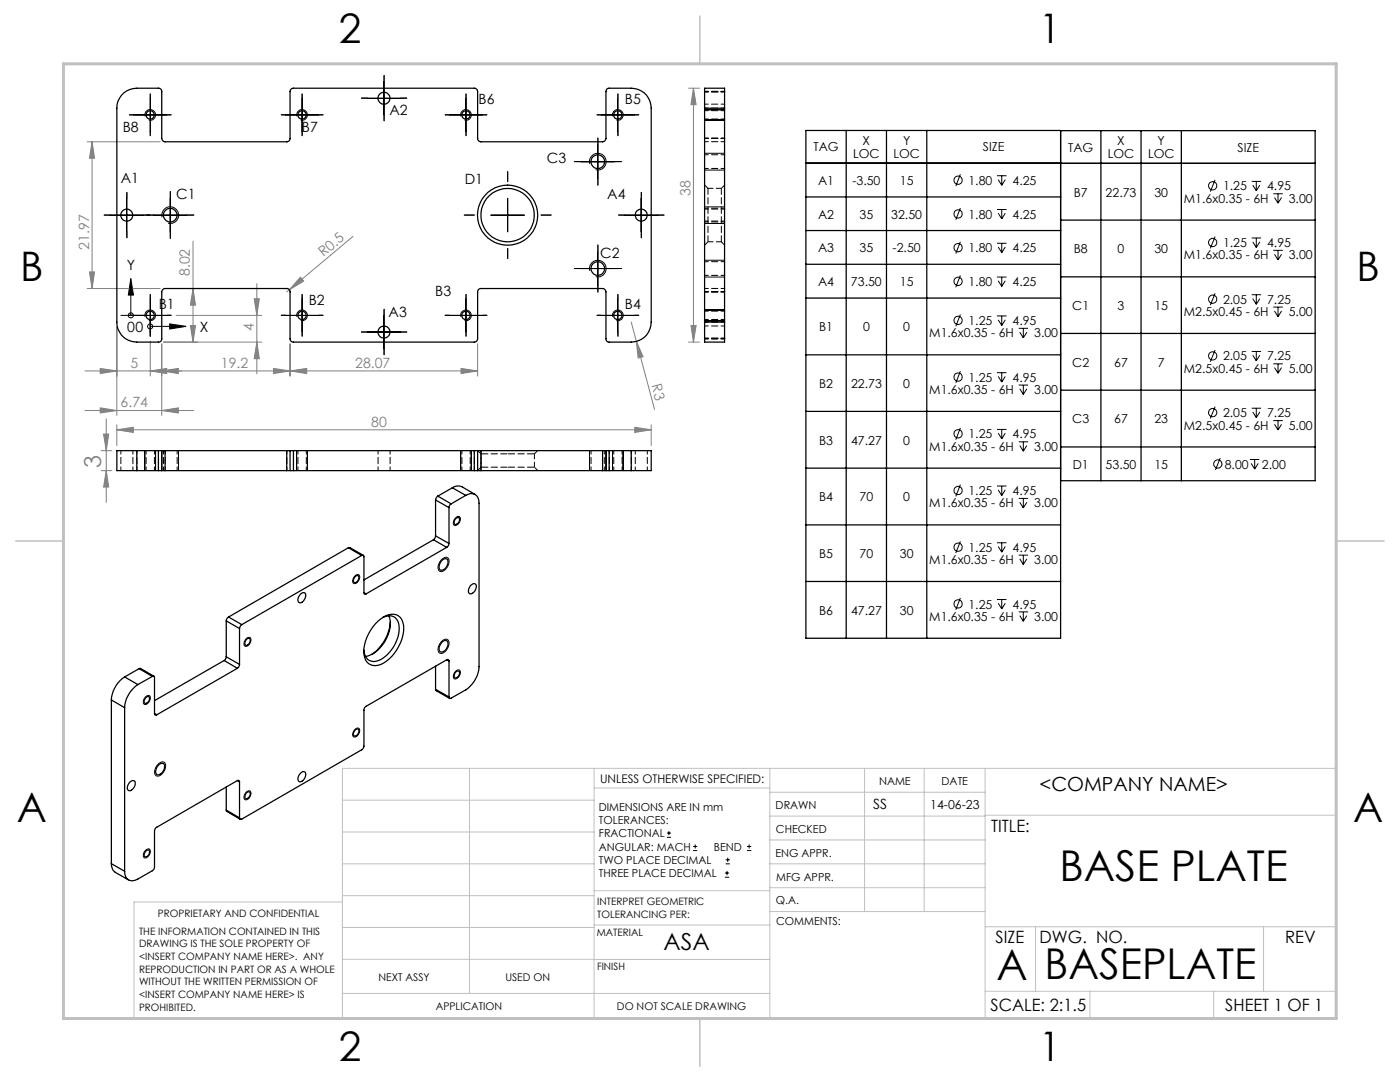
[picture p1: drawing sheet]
<svg xmlns="http://www.w3.org/2000/svg" width="279mm" height="216mm" viewBox="0 0 279 216" stroke-linecap="round" stroke-linejoin="round" font-family="sans-serif">
<g fill="none" stroke="#000" stroke-width=".2">
<path d="M30 19.6v6.7M60.3 19.6v6.7M73.3 19.6h6.7M76.6 16.3v6.6M93 19.6v6.7M123.3 19.6v6.7M25.3 39.6v6.6M26.6 22.9h6.7M28.9 23.2a1.06 1.06 0 0 1 .9-1.3 1.06 1.06 0 0 1 1.2 1.1 1.06 1.06 0 0 1-1.3 1M34 39.6v6.6M56.9 22.9h6.7M59.3 23.2a1.05 1.05 0 0 1 .9-1.3 1.05 1.05 0 0 1 1.1 1.1 1.05 1.05 0 0 1-1.3 1"/>
<path d="M89.7 22.9h6.6M92 23.2a1.05 1.05 0 0 1 .9-1.3 1.05 1.05 0 0 1 1.1 1.1 1.05 1.05 0 0 1-1.3 1M101.3 39.6v6.6M116 32.3h6.6M117.7 32.7a1.67 1.67 0 0 1 1.4-2.1 1.67 1.67 0 0 1 1.9 1.8 1.67 1.67 0 0 1-2.1 1.5M119.3 28.9v6.7M120 22.9h6.6M122.3 23.2a1.07 1.07 0 0 1 .9-1.3 1.07 1.07 0 0 1 1.2 1.1 1.07 1.07 0 0 1-1.4 1M128 39.6v6.6M140.6 24h4M140.6 21.9h4M140.6 33.9h4"/>
<path d="M140.6 30.6h4M191.7 34.8l-1 2.3M199 35.1h1.9M199.2 35.8l.7 1.2M199.9 35.1v1.9M200.6 35.8l-.7 1.2M242.5 35.9l-1 2.3M249.8 36.2h1.9M250 36.9l.7 1.2M250.7 36.2v1.9M251.4 36.9l-.7 1.2M254.1 38.7h1.9"/>
<path d="M254.4 39.4l.7 1.1M255.1 38.7v1.8M255.8 39.4l-.7 1.1M22 42.9h6.6M26.1 58.9v4M26.1 55.6l.5 3.3h-1zM30 59.6v7.5M30.6 42.9h6.7M32.3 43.4a1.66 1.66 0 0 1 1.5-2.1 1.66 1.66 0 0 1 1.8 1.8 1.66 1.66 0 0 1-2.1 1.5M60.3 59.6v6.7M93 59.6v6.7M98 42.9h6.6"/>
<path d="M116 53.6h6.6M117.7 54a1.67 1.67 0 0 1 1.4-2.1 1.67 1.67 0 0 1 1.9 1.8 1.67 1.67 0 0 1-2.1 1.5M119.3 50.3v6.6M123.3 59.6v6.7M124.6 42.9h6.7M140.6 55.3h4M140.6 51.9h4M140.6 44.6h4M140.6 41.3h4M191.7 41.5l-1 2.4M191.7 48.2l-1 2.4M191.7 55l-1 2.3"/>
<path d="M199 41.8h1.9M199 48.5h1.9M199 55.3h1.9M199.2 42.5l.7 1.2M199.2 49.3l.7 1.1M199.2 56l.7 1.2M199.9 41.8v1.9M199.9 48.5v1.9M199.9 55.3v1.9M200.6 42.5l-.7 1.2M200.6 49.3l-.7 1.1M200.6 56l-.7 1.2"/>
<path d="M242.5 47.2l-1 2.4M242.5 58.5l-1 2.4M249.8 47.5h1.9M249.8 58.8h1.9M250 48.3l.7 1.1M250 59.6l.7 1.1M250.7 47.5v1.9M250.7 58.8v1.9M251.4 48.3l-.7 1.1M251.4 59.6l-.7 1.1M254.1 50h1.9M254.4 50.7l.7 1.2"/>
<path d="M255.1 50v1.9M255.8 50.7l-.7 1.2M28.9 63.2a1.06 1.06 0 0 1 .9-1.3 1.06 1.06 0 0 1 1.2 1.1 1.06 1.06 0 0 1-1.3 1M30 65.1h3.9M33.3 62.9h-9.2M33.9 64.6l3.2 .5-3.2 .6zM56.9 62.9h6.7M59.3 63.2a1.05 1.05 0 0 1 .9-1.3 1.05 1.05 0 0 1 1.1 1.1 1.05 1.05 0 0 1-1.3 1M73.3 66.3h6.7M76.6 62.9v6.7M89.7 62.9h6.6M92 63.2a1.05 1.05 0 0 1 .9-1.3 1.05 1.05 0 0 1 1.1 1.1 1.05 1.05 0 0 1-1.3 1"/>
<path d="M120 62.9h6.6M122.3 63.2a1.07 1.07 0 0 1 .9-1.3 1.07 1.07 0 0 1 1.2 1.1 1.07 1.07 0 0 1-1.4 1M140.6 64h4M140.6 61.9h4M191.7 62.8l-1 2.3M191.7 74.1l-1 2.3M199 63h1.9M199 74.4h1.9M199.2 63.8l.7 1.1M199.2 75.1l.7 1.1M199.9 63v1.9M199.9 74.4v1.8"/>
<path d="M200.6 63.8l-.7 1.1M200.6 75.1l-.7 1.1M203.3 65.5h1.9M203.3 76.8h1.9M203.5 66.3l.7 1.1M203.5 77.6l.7 1.1M204.2 65.5v1.9M204.2 76.8v1.9M204.9 66.3l-.7 1.1M204.9 77.6l-.7 1.1M242.5 69.8l-1 2.4M249.8 70.1h1.9"/>
<path d="M250 70.9l.7 1.1M250.7 70.1v1.9M251.4 70.9l-.7 1.1M254.1 61.3h1.9M254.1 72.6h1.9M254.4 62.1l.7 1.1M254.4 73.3l.7 1.2M255.1 61.3v1.9M255.1 72.6v1.9M255.8 62.1l-.7 1.1M255.8 73.3l-.7 1.2M28.9 89.9v4"/>
<path d="M31 89.9v4M32.3 89.9v4M35.6 89.9v4M59.2 89.9v4M61.3 89.9v4M91.9 89.9v4M94.1 89.9v4M117.7 89.9v4M121 89.9v4M122.2 89.9v4M124.4 89.9v4M191.7 85.4l-1 2.3"/>
<path d="M191.7 96.7l-1 2.4M199 85.7h1.9M199 97h1.9M199.2 86.4l.7 1.2M199.2 97.8l.7 1.1M199.9 85.7v1.9M199.9 97v1.9M200.6 86.4l-.7 1.2M200.6 97.8l-.7 1.1M203.3 88.2h1.9M203.3 99.4h1.9M203.5 88.9l.7 1.1"/>
<path d="M204.2 88.2v1.8M204.2 99.4v2M204.9 88.9l-.7 1.1M242.5 81.1l-1 2.4M243.5 91.4l-.9 2.4M249.4 91.7h1.9M249.7 92.5l.7 1.1M249.8 81.5h1.9M250 82.2l.7 1.1M250.4 91.7v1.9M250.7 81.5v1.8M251.1 92.5l-.7 1.1"/>
<path d="M251.4 82.2l-.7 1.1M254.1 83.9h1.9M254.4 84.7l.7 1.1M255.1 83.9v1.9M255.8 84.7l-.7 1.1M70.7 115.1l.1-.1a.57 .57 0 0 1 .9-.2 .57 .57 0 0 1 0 .8l-.3 .5a.57 .57 0 0 1-.9 .2 .57 .57 0 0 1 0-.8zM88.2 111.6l.1-.1a.75 .75 0 0 1 1-.2 .75 .75 0 0 1 .3 1 1.77 1.77 0 0 1-1.9 1.7 1.57 1.57 0 0 1 .3-2.2zM90.9 103.4a.55 .55 0 0 1 .8-.3 .55 .55 0 0 1 .1 .8l-.3 .6a.55 .55 0 0 1-.8 .3 .55 .55 0 0 1-.2-.8zM191.7 108l-1 2.3M191.7 119.3l-1 2.4M199 108.3h1.9M199 119.6h1.9"/>
<path d="M199.2 109l.7 1.2M199.9 108.3v1.9M199.9 119.6v1.9M200.6 109l-.7 1.2M203.3 110.8h1.9M203.5 100.2l.7 1.2M203.5 111.5l.7 1.1M204.2 110.8v1.8M204.9 100.2l-.7 1.2M204.9 111.5l-.7 1.1M29 139.1a.55 .55 0 0 1 .8-.3 .55 .55 0 0 1 .2 .8l-.4 .6a.55 .55 0 0 1-.8 .3 .55 .55 0 0 1-.2-.8zM49 127.6l.1-.1a.57 .57 0 0 1 .9-.2 .57 .57 0 0 1 0 .9l-.3 .5a.58 .58 0 0 1-.9 .2 .58 .58 0 0 1 0-.9z"/>
<path d="M88.1 128l.2-.2a.75 .75 0 0 1 1-.2 .75 .75 0 0 1 .3 1 1.77 1.77 0 0 1-1.9 1.7 1.57 1.57 0 0 1 .3-2.1zM90.9 134a.56 .56 0 0 1 .8-.3 .56 .56 0 0 1 .1 .8l-.3 .6a.55 .55 0 0 1-.8 .4 .55 .55 0 0 1-.2-.9zM199.2 120.4l.7 1.1M200.6 120.4l-.7 1.1M203.3 122.1h1.9M203.5 122.8l.7 1.2M204.2 122.1v1.9M204.9 122.8l-.7 1.2M31.6 152.4l.1-.1a.75 .75 0 0 1 1-.2 .75 .75 0 0 1 .3 1 1.77 1.77 0 0 1-1.8 1.7 1.73 1.73 0 0 1 .4-2.4zM49 158.2l.1-.1a.54 .54 0 0 1 .8-.3 .54 .54 0 0 1 .1 .8l-.3 .7a.58 .58 0 0 1-.9 .2 .58 .58 0 0 1 0-.9zM70.9 145.5a.53 .53 0 0 1 .7-.1 .53 .53 0 0 1 .1 .8l-.3 .6a.57 .57 0 0 1-.9 .2 .57 .57 0 0 1 0-.9zM29 169.7a.55 .55 0 0 1 .8-.3 .55 .55 0 0 1 .2 .9l-.4 .6a.55 .55 0 0 1-.8 .3 .55 .55 0 0 1-.2-.9z"/>
<path d="M133.1 167.1h.8M133.1 166.2h.8M133.5 165.8v.9M138.3 169.7h.8M138.3 168.9h.8M138.7 168.5v.8M144.7 175h.8M144.7 174.2h.8M144.8 172.4h.9M144.8 171.6h.9M145.1 173.8v.8M145.2 171.1v.9"/>
<path d="M149.1 169.7h.8M149.1 168.9h.8M149.5 168.5v.8"/>
<circle cx="191.2" cy="36" r=".82"/>
<circle cx="242" cy="37.1" r=".83"/>
<circle cx="191.2" cy="42.7" r=".83"/>
<circle cx="191.2" cy="49.4" r=".83"/>
<circle cx="191.2" cy="56.1" r=".82"/>
<circle cx="242" cy="59.7" r=".83"/>
<circle cx="242" cy="48.4" r=".82"/>
<circle cx="26.1" cy="62.9" r=".5"/>
<circle cx="30" cy="65.1" r=".5"/>
<circle cx="191.2" cy="75.2" r=".83"/>
<circle cx="191.2" cy="63.9" r=".83"/>
<circle cx="242" cy="71" r=".83"/>
<circle cx="191.2" cy="86.6" r=".83"/>
<circle cx="191.2" cy="97.9" r=".82"/>
<circle cx="242" cy="82.3" r=".83"/>
<circle cx="243.1" cy="92.6" r=".82"/>
<circle cx="191.2" cy="109.2" r=".83"/>
<circle cx="191.2" cy="120.5" r=".83"/>
</g>
<g fill="none" stroke="#808080" stroke-width=".2">
<path d="M137.4 17.6h2.2M138.4 17.6l.5 3.3h-1zM138.4 17.6v50.7M17.4 28.3h14.6M18.4 28.3l.5 3.3h-1zM18.4 28.3v29.3M17.4 57.6h14.6M17.9 54.3h1l-.5 3.3zM38.5 57.6l.5 3.3h-1zM38.5 48.1v20.2M50.7 59.6h1.1l-.5 3.3zM51.3 56.6v18"/>
<path d="M57.7 57.8l-.5 .4M59.9 55.3l.7 .8-2.9 1.7zM70.4 47.2l-12.7 10.6M17 74h78.3M20 73.5l3.3 .5-3.3 .5zM23.3 65.3v17.6M30 74l3.3-.5v1zM30 68.1v6.9M32.3 74l3.3-.5v1zM32.3 68.6v14.3M35.1 62.9h17.1M38 64.9h1l-.5 3.4z"/>
<path d="M51.3 68.3l.5 3.3h-1.1zM52.2 68.3h-19.6M54.6 73.5l3.3 .5-3.3 .5zM57.9 74l3.3-.5v1zM57.9 68.6v6.4M92 73.5l3.3 .5-3.3 .5zM95.3 68.6v6.4M126 64.3l1 3.8M127 68.1l1.3 3.1-.9 .2zM127 68.1l3.6 13.6M137.4 68.3h2.2M137.9 64.9h1l-.5 3.4z"/>
<path d="M17 81.9h21.6M20 81.4l3.3 .5-3.3 .5zM20.2 89.9h2.1M20.2 93.9h2.1M20.7 86.6h1l-.5 3.3zM21.2 93.9l.5 3.3h-1zM21.2 83.6v16.7M23.3 85.8l3.3-.5v1zM23.3 84.8v4.1M23.3 85.8h106.7M32.3 81.9l3.3-.5v1zM126.7 85.3l3.3 .5-3.3 .5z"/>
<path d="M130 84.8v4.1"/>
</g>
<g fill="none" stroke="#000" stroke-width=".25">
<path d="M160.8 26h50.9v101.4h-50.9zM160.8 32.6h101.7M160.8 39.3h50.9M168.9 26v101.4M176.9 26v101.4M185 26v101.4M211.7 26.1h50.8v69.8h-50.8M219.7 26.1v69.8M227.7 26.1v69.8M235.8 26.1v69.8M160.8 46h50.9M160.8 52.7h50.9"/>
<path d="M160.8 59.5h50.9M211.7 43.9h50.8M211.7 55.2h50.8M160.8 70.8h50.9M211.7 66.5h50.8M211.7 77.9h50.8M160.8 82.1h50.9M160.8 93.4h50.9M211.7 89.2h50.8M160.8 104.7h50.9M160.8 116h50.9"/>
</g>
<g fill="none" stroke="#c0c0c0" stroke-width=".2">
<path d="M68.3 159.7h50.3M93.7 153.3v44.9M118.6 153.3v49.9M118.6 157.2h35M153.6 153.3v49.9M153.6 158.1h43M172.5 153.3v28.6M184.4 153.3v28.6M196.6 153.3v49.9M68.3 180h-41.6v23.2h240v-49.9h-198.4v49.9M68.3 166h50.3M68.3 178.7h50.3"/>
<path d="M68.3 172.4h50.3M118.6 177.7h35M153.6 162.8h43M153.6 177.1h43M153.6 172.4h43M153.6 167.6h43M196.6 162.7h70.1M68.3 198.2h85.3M68.3 191.4l85.3 .1M68.3 185.1h50.3M118.6 184.6h35M153.6 181.9h43"/>
<path d="M196.6 184.9h70.1M196.6 197.8h70.1M206.7 184.9v12.9M217.5 197.8v5.4M242.2 197.8v5.4M252.2 184.9v12.9"/>
</g>
<path d="M139.7 3.2v9.5M3.1 107.9h9.6M266.7 107.9h9.5M139.7 203.2v9.6" fill="none" stroke="#c0c0c0" stroke-width=".3"/>
<path d="M12.7 12.7h254v190.5h-254z" fill="none" stroke="#c0c0c0" stroke-width=".6"/>
<g fill="none" stroke="#000" stroke-width=".2" stroke-dasharray="15.2 1.3 1.3 1.3">
<path d="M30 19.6v-.9M60.3 19.6v-.9M73.3 19.6h-1.2M76.7 16.2v-1.2M80 19.6h1.2M93 19.6v-.9M123.3 19.6v-.9M25.3 39.6v-1.2M26.7 22.9h-.9M30 26.2v.9M33.3 22.9h.9M34 39.6v-1.4"/>
<path d="M57 22.9h-.9M60.3 26.2v.9M63.6 22.9h.9M76.7 22.9v1.2M89.7 22.9h-.9M93 26.2v.9M96.3 22.9h.9M101.3 36.2v-2M116 32.2h-1.4M119.3 28.9v-1.4M119.3 35.6v1.3M120 22.9h-.8"/>
<path d="M122.7 32.2h1.3M123.3 26.2v.9M126.7 22.9h.8M128 39.6v-1.2M22 42.9h-1.2M25.3 46.2v1.2M28.7 42.9h1.2M30 59.6v-.9M30.7 42.9h-1.4M34 46.2v1.4M37.3 42.9h1.4M60.3 59.6v-.9"/>
<path d="M93 59.6v-.9M94.7 42.9h-2M101.3 49.6v2M108 42.9h2M116 53.6h-1.4M119.3 50.2v-1.3M119.3 56.9v1.4M122.7 53.6h1.3M123.3 59.6v-.9M124.7 42.9h-1.2M128 46.2v1.2M131.3 42.9h1.2"/>
<path d="M26.7 62.9h-.9M30 66.2v.9M33.3 62.9h.9M57 62.9h-.9M60.3 66.2v.9M63.6 62.9h.9M73.3 66.2h-1.2M76.7 62.9v-1.2M76.7 69.6v1.2M80 66.2h1.2M89.7 62.9h-.9M93 66.2v.9"/>
<path d="M96.3 62.9h.9M120 62.9h-.8M123.3 66.2v.9M126.7 62.9h.8"/>
</g>
<g fill="#808080">
<path d="M59.9 55.3l.7 .8-2.9 1.7z"/>
<path d="M127 68.1l1.3 3.1-.9 .2z"/>
<path d="M20 73.5l3.3 .5-3.3 .5zM30 74l3.3-.5v1zM20 81.4l3.3 .5-3.3 .5zM32.3 81.9l3.3-.5v1zM23.3 85.8l3.3-.5v1zM126.7 85.3l3.3 .5-3.3 .5z"/>
<path d="M51.3 68.3l.5 3.3h-1.1zM50.7 59.6h1.1l-.5 3.3z"/>
<path d="M18.4 28.3l.5 3.3h-1zM17.9 54.3h1l-.5 3.3zM38.5 57.6l.5 3.3h-1zM38 64.9h1l-.5 3.4z"/>
<path d="M138.4 17.6l.5 3.3h-1zM137.9 64.9h1l-.5 3.4z"/>
<path d="M32.3 74l3.3-.5v1zM54.6 73.5l3.3 .5-3.3 .5zM57.9 74l3.3-.5v1zM92 73.5l3.3 .5-3.3 .5z"/>
<path d="M20.7 86.6h1l-.5 3.3zM21.2 93.9l.5 3.3h-1z"/>
</g>
<path d="M33.9 64.6l3.2 .5-3.2 .6zM26.1 55.6l.5 3.3h-1z" fill="#000"/>
<g fill="none" stroke="#000" stroke-width=".25">
<path d="M24.7 18.5a4.2 4.2 0 0 1 2.6-.9h4.3a.61 .61 0 0 1 .7 .7v9.3a.73 .73 0 0 0 .6 .7h24.3a.66 .66 0 0 0 .7-.7v-9.3a.66 .66 0 0 1 .7-.7h36.1a.66 .66 0 0 1 .6 .7v9.3a.66 .66 0 0 0 .7 .7h24.3a.73 .73 0 0 0 .6-.7v-9.3a.61 .61 0 0 1 .7-.7h4.4a3.9 3.9 0 0 1 4 4v42.7a3.9 3.9 0 0 1-4 4h-4.4a.61 .61 0 0 1-.7-.7v-9.4a.73 .73 0 0 0-.6-.6h-24.3a.66 .66 0 0 0-.7 .6v9.4a.66 .66 0 0 1-.6 .7h-36.1a.66 .66 0 0 1-.7-.7v-9.4a.66 .66 0 0 0-.7-.6h-24.3a.73 .73 0 0 0-.6 .6v9.4a.61 .61 0 0 1-.7 .7h-4.3a3.9 3.9 0 0 1-4-4v-42.7a3.8 3.8 0 0 1 1.4-3.1zM140.6 21.6v-4h4v4M140.6 21.6h4M140.6 21.6v42.7M144.6 21.6v42.7M140.6 64.3v4h4v-4M140.6 64.3h4M27.3 89.9h-4v4h4M27.3 89.9v4M27.3 93.9h4.3M27.3 89.9h4.3M31.6 93.9h.7"/>
<path d="M31.6 89.9h.7M31.6 89.9v4M32.3 93.9h.6M32.3 89.9h.6M32.3 89.9v4M32.9 93.9h24.3M32.9 89.9h24.3M32.9 89.9v4M57.2 93.9h.7M57.2 89.9h.7M57.2 89.9v4M57.9 93.9h.7"/>
<path d="M57.9 89.9h.7M57.9 89.9v4M58.6 93.9h36.1M58.6 89.9h36.1M58.6 89.9v4M86.9 99.8l2.7 1.5M86.9 99.8v7.1M87.4 99l-.5 .8M87.4 99l2.6 1.5M90.3 97.3a1.97 1.97 0 0 1 1.9-.2l2.6 1.6M90.3 97.3l2.7 1.5M90.3 97.3l-2.9 1.7"/>
<path d="M93 98.8a1.63 1.63 0 0 1 1.8-.1 1.63 1.63 0 0 1 .8 1.7v32.6a6.1 6.1 0 0 1-2.6 4.7l-3 1.6a.25 .25 0 0 1-.3 .1 .25 .25 0 0 1-.1-.3M93 98.8l-3 1.7M94.7 93.9h.6M94.7 89.9h.6M94.7 89.9v4M95.3 93.9h.7M95.3 89.9h.7M95.3 89.9v4M96 93.9h24.3M96 89.9h24.3M96 89.9v4M120.3 93.9h.6"/>
<path d="M120.3 89.9h.6M120.3 89.9v4M120.9 93.9h.7M120.9 89.9h.7M120.9 89.9v4M121.6 93.9h4.4M121.6 89.9h4.4M121.6 89.9v4M126 89.9h4v4h-4M126 89.9v4M59.9 118.7a.68 .68 0 0 1 1.1-.2 1.45 1.45 0 0 1-1.2 1.8 1.03 1.03 0 0 1 .1-1.6zM69.5 109.3h.3l2.7 1.5"/>
<path d="M69.5 109.3l2.7 1.5M69.5 109.3l-23.9 13.8M70.9 115.1l.6-.2a.92 .92 0 0 1-.8 1.3 .77 .77 0 0 1 .2-1.1zM72.2 110.8a.28 .28 0 0 1 .3 0 .28 .28 0 0 1 .1 .3v7.2M72.2 110.8l-23.9 13.8M72.6 118.3a.25 .25 0 0 0 .2 .2 .25 .25 0 0 0 .3 0M72.6 118.3l.5 .2M86.5 107.7l2.6 1.5M86.5 107.7l-13.9 8M86.9 106.9l-.1 .5-.3 .3M86.9 106.9l2.7 1.5M88.1 111.9a.67 .67 0 0 1 .8-.4 .67 .67 0 0 1 .5 .7 1.41 1.41 0 0 1-1.6 1.5 1.47 1.47 0 0 1 .3-1.8z"/>
<path d="M89.1 109.2l-16 9.3M89.6 108.4l-.1 .5-.4 .3M89.6 101.3v7.1M90 100.5l-.3 .4-.1 .4M90.9 103.5l.5-.2h.2a.9 .9 0 0 1-.8 1.3l-.1-.6zM93.9 116.9a.69 .69 0 0 1 1.1-.2 1.45 1.45 0 0 1-1.2 1.8 1.14 1.14 0 0 1 .1-1.6zM22.2 139.7l2.7 1.5M22.2 139.7v32.6M24.9 135.1a5.9 5.9 0 0 0-2.7 4.6M24.9 135.1l2.6 1.5M27.5 136.6a6 6 0 0 0-2.6 4.6M27.8 133.4h.2l2.7 1.5"/>
<path d="M27.8 133.4l2.6 1.6M27.8 133.4l-2.9 1.7M29.1 139.2l.6-.2a.88 .88 0 0 1-.8 1.3 .74 .74 0 0 1 .2-1.1zM30.4 135a.25 .25 0 0 1 .3-.1 .25 .25 0 0 1 .1 .3v7.2M30.4 135l-2.9 1.6M44.7 131.8l2.7 1.5M44.7 131.8l-13.9 8M45.2 131.1l-.2 .5-.3 .2M45.2 123.9l2.6 1.5M45.2 131.1l2.6 1.5M45.2 123.9v7.2M45.6 123.1l-.4 .4v.4"/>
<path d="M45.6 123.1l2.7 1.5M47.4 133.3l-16.1 9.3M47.8 132.6l-.1 .4-.3 .3M47.8 125.4v7.2M48.3 124.6l-.4 .5-.1 .3M49.2 127.6l.6-.2a.92 .92 0 0 1-.8 1.4l-.1-.7zM74.9 124.5a4.2 4.2 0 0 1 4.3-1.8 3.4 3.4 0 0 1 1.2 4.1 8.2 8.2 0 0 1-4.9 6 2.22 2.22 0 0 1-2.9-2.2 8.3 8.3 0 0 1 2.3-6.1zM76.4 123.2a2.06 2.06 0 0 1 2.2-.1 2.06 2.06 0 0 1 1.1 2 7.2 7.2 0 0 1-4.6 6.8 2.02 2.02 0 0 1-2.5-2.2M77.6 122.9a6.7 6.7 0 0 1-2.7 7.2l-1.1 .6-.9 .3M77.9 124.1a8.8 8.8 0 0 1-3.7 6.5M86.9 137.5l.2 .3 2.6 1.5M86.9 132.9v4.6"/>
<path d="M86.9 137.5l2.7 1.6M88.4 128a.66 .66 0 0 1 .9-.1 .66 .66 0 0 1 .1 1l-.2 .3a1.14 1.14 0 0 1-1.4 .8 1.55 1.55 0 0 1 .6-2zM89.1 131.7a.28 .28 0 0 1 .4-.1 .28 .28 0 0 1 .1 .3M89.1 131.7l-16.3 9.4-.2 .4v7.4l-.4 .7-23.9 13.8a.28 .28 0 0 1-.4 .1 .28 .28 0 0 1-.1-.3M89.1 131.7l.5 .2M89.6 131.9v7.2M90.9 134.1a.48 .48 0 0 1 .8-.1l-.1 .8a.58 .58 0 0 1-.9 .3v-.5zM24.9 141.2v32.6M26.1 155.9a.58 .58 0 0 1 .9 .1 1.45 1.45 0 0 1-1.3 1.8 1.02 1.02 0 0 1 .1-1.6zM30.8 142.4a.28 .28 0 0 0 .2 .3 .28 .28 0 0 0 .3-.1M30.8 142.4l.5 .2M31.8 152.5a.59 .59 0 0 1 1 .2 1.74 1.74 0 0 1-1.4 1.9 1.35 1.35 0 0 1 .4-2.1z"/>
<path d="M45.2 157v4.6M47.4 155.8l-16.2 9.3-.4 .7v7.3l-.1 .3-.3 .3-2.9 1.7a1.63 1.63 0 0 1-1.9 .2 1.63 1.63 0 0 1-.7-1.8M47.4 155.8a.26 .26 0 0 1 .3-.1 .26 .26 0 0 1 .1 .3M47.4 155.8l.4 .2M47.8 156v7.2M49.2 158.2l.6-.2a.92 .92 0 0 1-.8 1.4l-.1-.6zM59.9 154.4a.64 .64 0 0 1 1.1-.2 1.45 1.45 0 0 1-1.2 1.8 1.03 1.03 0 0 1 .1-1.6zM70.9 145.7l.6-.2a.92 .92 0 0 1-.8 1.4 .77 .77 0 0 1 .2-1.2zM22.2 172.3a2.07 2.07 0 0 0 .8 1.8l2.6 1.5M22.2 172.3l2.7 1.5M29.1 169.8l.6-.2a.88 .88 0 0 1-.8 1.4 .74 .74 0 0 1 .2-1.2zM45.2 161.6v.3l2.7 1.6"/>
<path d="M45.2 161.6l2.6 1.6"/>
<circle cx="76.6" cy="19.6" r="1.21"/>
<circle cx="30" cy="22.9" r=".84"/>
<circle cx="60.3" cy="22.9" r=".84"/>
<circle cx="93" cy="22.9" r=".84"/>
<circle cx="119.3" cy="32.3" r="1.36"/>
<circle cx="123.3" cy="22.9" r=".84"/>
<circle cx="25.3" cy="42.9" r="1.2"/>
<circle cx="34" cy="42.9" r="1.36"/>
<circle cx="101.3" cy="42.9" r="6"/>
<circle cx="101.3" cy="42.9" r="5.3"/>
<circle cx="119.3" cy="53.6" r="1.36"/>
<circle cx="128" cy="42.9" r="1.21"/>
<circle cx="30" cy="62.9" r=".84"/>
<circle cx="60.3" cy="62.9" r=".84"/>
<circle cx="76.6" cy="66.2" r="1.2"/>
<circle cx="93" cy="62.9" r=".84"/>
<circle cx="123.3" cy="62.9" r=".84"/>
</g>
<g fill="none" stroke="#000" stroke-width=".2" stroke-dasharray="1.3 .6" stroke-dashoffset=".5">
<path d="M140.6 18.2h4M144.6 18.2h-4M144.6 18.4h-4M140.6 28.3h4M140.6 27.6h4M140.6 21.6h4M140.6 23.7h4M140.6 20.8h4M140.6 33.6h4M141.3 37.6l-.7-.7M144.6 27.6h-4M144.6 22.1h-4"/>
<path d="M144.6 36.9l-.6 .7M144.6 30.9h-4M140.6 57.6h4M140.6 58.2h4M140.6 44.1h4M140.6 44.3h4M140.6 48.9l.7-.7M140.6 54.9h4M144 48.2l.6 .7M144.6 58.2h-4M144.6 41.7h-4M144.6 41.5h-4"/>
<path d="M144.6 52.2h-4M140.6 67.6h4M140.6 63.7h4M140.6 67.4h4M144.6 67.6h-4M144.6 64.2h-4M144.6 62.1h-4M144.6 65h-4M24.1 89.9v4M26.5 93.9v-4M27.3 93.9v-4M29.2 89.9v4"/>
<path d="M30.8 93.9v-4M31.6 93.9v-4M32.6 89.9v4M33 89.9v4M35.4 93.9v-4M57.2 93.9v-4M58.6 89.9v4M59.5 89.9v4M61.1 93.9v-4M75.5 89.9v4M77.9 93.9v-4M92.2 89.9v4"/>
<path d="M93.8 93.9v-4M94.7 93.9v-4M95.3 89.9l.7 .7M96 93.2l-.7 .7M96 89.9v4M106.7 90.6l.6-.7M107.3 93.9l-.6-.7M118 89.9v4M120.3 93.9v-4M120.7 93.9v-4M121.6 89.9v4M122.5 89.9v4"/>
<path d="M124.2 93.9v-4M126 89.9v4M126.8 89.9v4M129.2 93.9v-4"/>
</g>
<path d="M144 37.6v10.6M141.3 48.2v-10.6" fill="none" stroke="#000" stroke-width=".2" stroke-dasharray="1.3 .6" stroke-dashoffset=".1"/>
<path d="M144 37.6h-2.7M141.3 48.2h2.7M96 90.6v2.6M106.7 93.2v-2.6" fill="none" stroke="#000" stroke-width=".2" stroke-dasharray="1.3 .6" stroke-dashoffset=".3"/>
<path d="M96 90.6h5.3M101.3 93.2h-5.3M101.3 90.6h5.4M106.7 93.2h-5.4" fill="none" stroke="#000" stroke-width=".2" stroke-dasharray="1.3 .6" stroke-dashoffset="-.1"/>
<g font-size="8.5">
<text x="211.4" y="175.8">BASE PLATE</text>
<text x="198.9" y="195.5">A</text>
<text x="208.5" y="195.4">BASEPLATE</text>
</g>
<g font-size="8.1">
<text x="67.6" y="8.5">2</text>
<text x="207.3" y="8.5">1</text>
<text x="4" y="56.2">B</text>
<text x="270.7" y="56.2">B</text>
<text x="3.3" y="164.1">A</text>
<text x="270" y="164.1">A</text>
<text x="67.6" y="211.7">2</text>
<text x="207.3" y="211.7">1</text>
</g>
<text font-size="4.7" fill="#808080" x="20.2" y="93.4" transform="rotate(-90 20.2 93.4)">3</text>
<text font-size="4.7" x="132.4" y="189.6">ASA</text>
<text font-size="3.9" x="207.5" y="157.8">&lt;COMPANY NAME&gt;</text>
<g font-size="3.4">
<text x="197.8" y="166">TITLE:</text>
<text x="198.7" y="188.1">SIZE</text>
<text x="207.5" y="188.1">DWG. NO.</text>
<text x="256.5" y="188.2">REV</text>
<text x="197.7" y="201.7">SCALE: 2:1.5</text>
<text x="244.5" y="201.7">SHEET 1 OF 1</text>
</g>
<g font-size="2.8">
<text x="77.7" y="23">A2</text>
<text x="95.5" y="20.8">B6</text>
<text x="124.7" y="20.8">B5</text>
<text x="24.5" y="26.2">B8</text>
<text x="60.2" y="26.2">B7</text>
<text x="109.2" y="32.6">C3</text>
<text x="24.1" y="36.6">A1</text>
<text x="35.2" y="39.8">C1</text>
<text x="92.7" y="36.6">D1</text>
<text x="121.2" y="39.8">A4</text>
<text x="25.3" y="53.9">Y</text>
<text x="119.8" y="51.4">C2</text>
<text x="86.9" y="59.1">B3</text>
<text x="31.7" y="61.7">B1</text>
<text x="61.6" y="61">B2</text>
<text x="77.6" y="63.2">A3</text>
<text x="124.7" y="61.7">B4</text>
<text x="25.4" y="66.2">00</text>
<text x="39.9" y="66.2">X</text>
<text x="174.3" y="161.4">SS</text>
</g>
<g font-size="2.8" fill="#808080">
<text x="137.8" y="39.2" transform="rotate(-90 137.8 39.2)">38</text>
<text x="17.8" y="49.9" transform="rotate(-90 17.8 49.9)">21.97</text>
<text x="64.6" y="51.3" transform="rotate(-40 64.6 51.3)">R0.5</text>
<text x="37.9" y="55.1" transform="rotate(-90 37.9 55.1)">8.02</text>
<text x="50.7" y="66" transform="rotate(-90 50.7 66)">4</text>
<text x="26" y="73.4">5</text>
<text x="44.1" y="73.4">19.2</text>
<text x="70.9" y="73.4">28.07</text>
<text x="130" y="76.9" transform="rotate(75 130 76.9)">R3</text>
<text x="24.1" y="81.3">6.74</text>
<text x="74.1" y="85.1">80</text>
</g>
<g font-size="2.5">
<text x="172.2" y="29">X</text>
<text x="180.2" y="29">Y</text>
<text x="223" y="29">X</text>
<text x="231" y="29">Y</text>
<text x="162.4" y="30.2">TAG</text>
<text x="170.3" y="31.4">LOC</text>
<text x="178.3" y="31.4">LOC</text>
<text x="196.2" y="30.2">SIZE</text>
<text x="213.2" y="30.3">TAG</text>
<text x="221.1" y="31.5">LOC</text>
<text x="229.1" y="31.5">LOC</text>
<text x="247" y="30.3">SIZE</text>
<text x="163.3" y="36.9">A1</text>
<text x="170.1" y="36.9">-3.50</text>
<text x="179.6" y="36.9">15</text>
<text x="193.3" y="36.9">1.80</text>
<text x="202.1" y="36.9">4.25</text>
<text x="214.3" y="39.2">B7</text>
<text x="220.7" y="39.2">22.73</text>
<text x="230.4" y="39.2">30</text>
<text x="236.3" y="40.5">M1.6x0.35 - 6H</text>
<text x="244.1" y="38">1.25</text>
<text x="252.9" y="38">4.95</text>
<text x="257.2" y="40.5">3.00</text>
<text x="163.3" y="43.6">A2</text>
<text x="171.5" y="43.6">35</text>
<text x="177.9" y="43.6">32.50</text>
<text x="193.3" y="43.6">1.80</text>
<text x="202.1" y="43.6">4.25</text>
<text x="163.3" y="50.3">A3</text>
<text x="171.5" y="50.3">35</text>
<text x="178.1" y="50.3">-2.50</text>
<text x="193.3" y="50.3">1.80</text>
<text x="202.1" y="50.3">4.25</text>
<text x="214.3" y="50.5">B8</text>
<text x="223" y="50.5">0</text>
<text x="230.4" y="50.5">30</text>
<text x="236.3" y="51.8">M1.6x0.35 - 6H</text>
<text x="244.1" y="49.3">1.25</text>
<text x="252.9" y="49.3">4.95</text>
<text x="257.2" y="51.8">3.00</text>
<text x="163.3" y="57.1">A4</text>
<text x="169.8" y="57.1">73.50</text>
<text x="179.6" y="57.1">15</text>
<text x="193.3" y="57.1">1.80</text>
<text x="202.1" y="57.1">4.25</text>
<text x="193.3" y="64.8">1.25</text>
<text x="202.1" y="64.8">4.95</text>
<text x="214" y="61.9">C1</text>
<text x="223" y="61.9">3</text>
<text x="230.4" y="61.9">15</text>
<text x="236.3" y="63.1">M2.5x0.45 - 6H</text>
<text x="244.1" y="60.6">2.05</text>
<text x="252.9" y="60.6">7.25</text>
<text x="257.2" y="63.1">5.00</text>
<text x="163.5" y="66.1">B1</text>
<text x="172.2" y="66.1">0</text>
<text x="180.3" y="66.1">0</text>
<text x="185.5" y="67.3">M1.6x0.35 - 6H</text>
<text x="206.4" y="67.3">3.00</text>
<text x="244.1" y="71.9">2.05</text>
<text x="252.9" y="71.9">7.25</text>
<text x="163.5" y="77.4">B2</text>
<text x="169.8" y="77.4">22.73</text>
<text x="180.3" y="77.4">0</text>
<text x="193.3" y="76.2">1.25</text>
<text x="202.1" y="76.2">4.95</text>
<text x="214" y="73.2">C2</text>
<text x="222.4" y="73.2">67</text>
<text x="231.1" y="73.2">7</text>
<text x="236.3" y="74.4">M2.5x0.45 - 6H</text>
<text x="257.2" y="74.4">5.00</text>
<text x="185.5" y="78.6">M1.6x0.35 - 6H</text>
<text x="206.4" y="78.6">3.00</text>
<text x="244.1" y="83.2">2.05</text>
<text x="252.9" y="83.2">7.25</text>
<text x="163.5" y="88.7">B3</text>
<text x="169.8" y="88.7">47.27</text>
<text x="180.3" y="88.7">0</text>
<text x="185.5" y="89.9">M1.6x0.35 - 6H</text>
<text x="193.3" y="87.5">1.25</text>
<text x="202.1" y="87.5">4.95</text>
<text x="206.4" y="89.9">3.00</text>
<text x="214" y="84.5">C3</text>
<text x="222.4" y="84.5">67</text>
<text x="230.4" y="84.5">23</text>
<text x="236.3" y="85.7">M2.5x0.45 - 6H</text>
<text x="257.2" y="85.7">5.00</text>
<text x="214.1" y="93.5">D1</text>
<text x="220.7" y="93.5">53.50</text>
<text x="230.4" y="93.5">15</text>
<text x="244.4" y="93.5">8.00</text>
<text x="251.9" y="93.5">2.00</text>
<text x="163.5" y="100">B4</text>
<text x="171.5" y="100">70</text>
<text x="180.3" y="100">0</text>
<text x="185.5" y="101.3">M1.6x0.35 - 6H</text>
<text x="193.3" y="98.8">1.25</text>
<text x="202.1" y="98.8">4.95</text>
<text x="206.4" y="101.3">3.00</text>
<text x="163.5" y="111.3">B5</text>
<text x="171.5" y="111.3">70</text>
<text x="179.6" y="111.3">30</text>
<text x="185.5" y="112.6">M1.6x0.35 - 6H</text>
<text x="193.3" y="110.1">1.25</text>
<text x="202.1" y="110.1">4.95</text>
<text x="206.4" y="112.6">3.00</text>
<text x="163.5" y="122.7">B6</text>
<text x="169.8" y="122.7">47.27</text>
<text x="179.6" y="122.7">30</text>
<text x="185.5" y="123.9">M1.6x0.35 - 6H</text>
<text x="193.3" y="121.4">1.25</text>
<text x="202.1" y="121.4">4.95</text>
<text x="206.4" y="123.9">3.00</text>
<text x="185.6" y="161.4">14-06-23</text>
</g>
<text font-size="2.4" x="119.8" y="156.2">UNLESS OTHERWISE SPECIFIED:</text>
<g font-size="2.2">
<text x="119.5" y="161.8">DIMENSIONS ARE IN mm</text>
<text x="154.8" y="161.4">DRAWN</text>
<text x="175.4" y="156.6">NAME</text>
<text x="187.9" y="156.7">DATE</text>
<text x="119.5" y="164.4">TOLERANCES:</text>
<text x="119.5" y="167.1">FRACTIONAL</text>
<text x="154.9" y="166.3">CHECKED</text>
<text x="119.5" y="169.7">ANGULAR: MACH</text>
<text x="119.5" y="172.4">TWO PLACE DECIMAL</text>
<text x="142.5" y="169.7">BEND</text>
<text x="154.8" y="170.9">ENG APPR.</text>
<text x="119.5" y="175">THREE PLACE DECIMAL</text>
<text x="154.9" y="175.7">MFG APPR.</text>
<text x="154.9" y="180.4">Q.A.</text>
<text x="154.9" y="184.6">COMMENTS:</text>
</g>
<g font-size="2.1">
<text x="75.5" y="195.7">NEXT ASSY</text>
<text x="100.9" y="195.7">USED ON</text>
<text x="86.9" y="201.5">APPLICATION</text>
<text x="123.1" y="201.6">DO NOT SCALE DRAWING</text>
</g>
<g font-size="2">
<text x="31.5" y="182.9">PROPRIETARY AND CONFIDENTIAL</text>
<text x="119.2" y="180.6">INTERPRET GEOMETRIC</text>
<text x="119.2" y="183.1">TOLERANCING PER:</text>
<text x="27.8" y="186.5">THE INFORMATION CONTAINED IN THIS</text>
<text x="27.8" y="189">DRAWING IS THE SOLE PROPERTY OF</text>
<text x="27.8" y="191.6">&lt;INSERT COMPANY NAME HERE&gt;. ANY</text>
<text x="119.1" y="186.7">MATERIAL</text>
<text x="27.8" y="194.1">REPRODUCTION IN PART OR AS A WHOLE</text>
<text x="27.8" y="196.6">WITHOUT THE WRITTEN PERMISSION OF</text>
<text x="119.1" y="193.5">FINISH</text>
<text x="27.8" y="199.1">&lt;INSERT COMPANY NAME HERE&gt; IS</text>
<text x="27.8" y="201.7">PROHIBITED.</text>
</g>
</svg>
